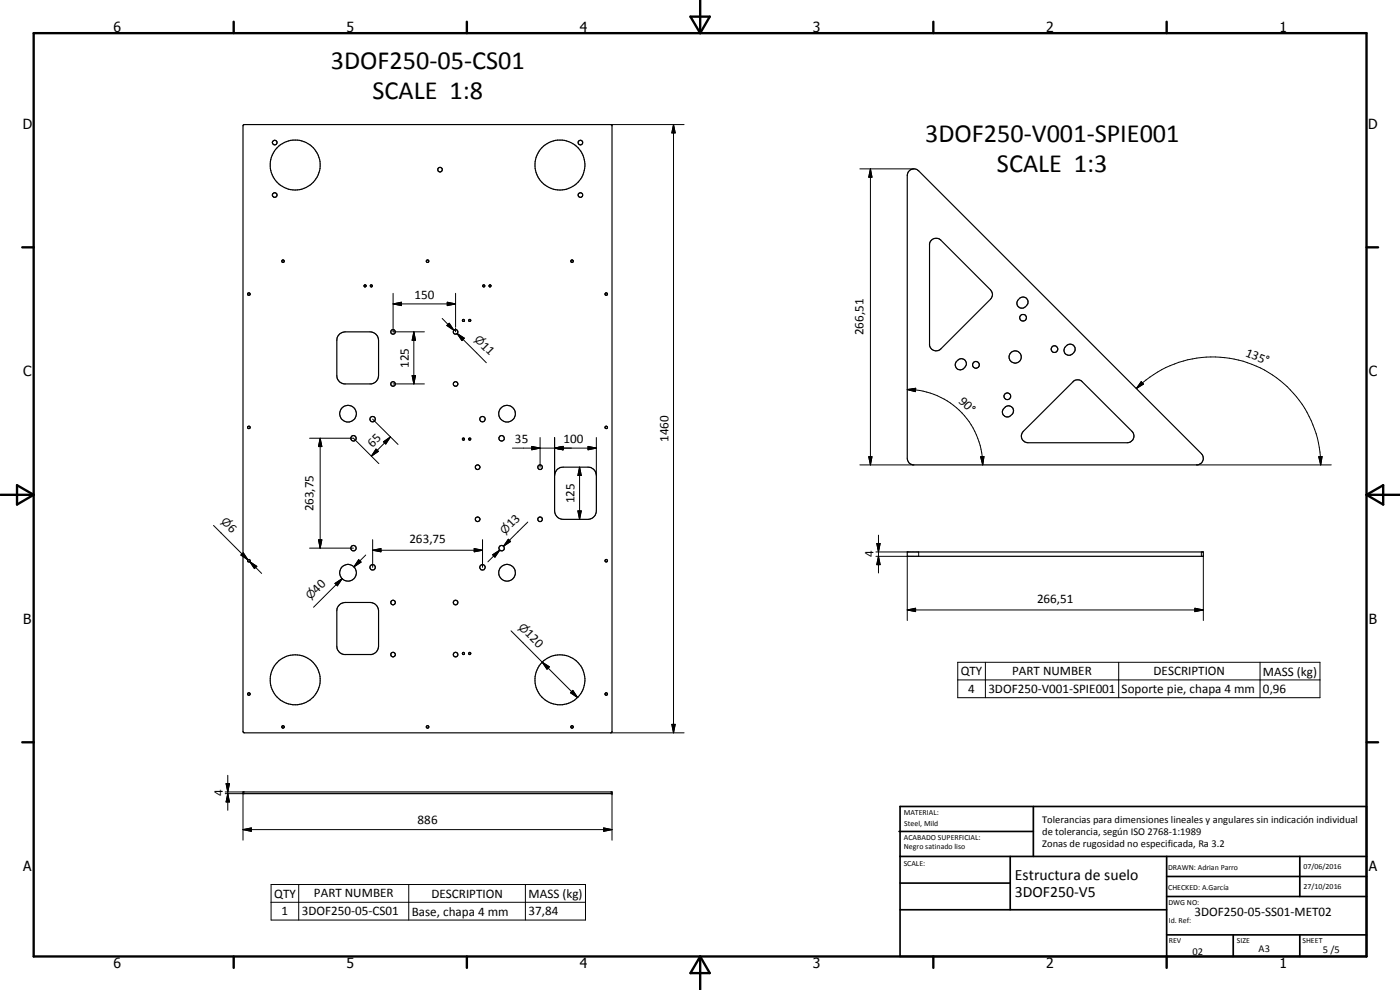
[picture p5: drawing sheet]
<svg xmlns="http://www.w3.org/2000/svg" width="420mm" height="297mm" viewBox="0 0 420 297" stroke-linecap="round" stroke-linejoin="round" font-family="sans-serif">
<g fill="none" stroke="#000" stroke-width=".35">
<path d="M73.1 37.5l110.4-.1 .2 .2v182l-.2 .2-110.2 .1-.3-.3zM272.7 51.4a2.01 2.01 0 0 1 3-.1l84.8 84.8a1.99 1.99 0 0 1 .5 2 1.99 1.99 0 0 1-1.6 1.4h-85.5a1.98 1.98 0 0 1-1.6-2v-84.8zM279.4 72.2a2.05 2.05 0 0 1 3-.1l14.9 14.9a1.97 1.97 0 0 1 0 2.8l-14.9 14.9a2.01 2.01 0 0 1-3.4-1.1v-30.4zM111.2 85.5l.5 .1-.1 .5-.4-.1zM138.9 95.9a.32 .32 0 0 1 .4 .1 .32 .32 0 0 1-.1 .4h-.4zM140.8 95.9l.5 .1-.2 .4-.4-.1zM145 85.5a.32 .32 0 0 1 .4 .1 .32 .32 0 0 1 0 .4 .32 .32 0 0 1-.5 0zM306 89.5a1.55 1.55 0 0 1 2.3 .3 1.55 1.55 0 0 1-.5 2.2 1.55 1.55 0 0 1-2.4-.2 1.55 1.55 0 0 1 .6-2.3zM101.9 100.2l1.7-.6h7.5a2.59 2.59 0 0 1 2.5 2.5v10.6a2.57 2.57 0 0 1-2.1 2.5h-8.3a2.48 2.48 0 0 1-2.1-2.5v-10.6l.2-1.1zM287.1 108.4a1.57 1.57 0 0 1 2.5-.4 1.57 1.57 0 0 1-.3 2.5 1.51 1.51 0 0 1-2.2 .1 1.51 1.51 0 0 1 0-2.2zM319.7 104.1a1.6 1.6 0 0 1 2.7-.3 1.6 1.6 0 0 1-.8 2.5 1.49 1.49 0 0 1-2-.2 1.49 1.49 0 0 1 .1-2zM138.9 131.5a.32 .32 0 0 1 .4 0 .32 .32 0 0 1 0 .5 .32 .32 0 0 1-.5 0z"/>
<path d="M301.3 122.6a1.58 1.58 0 0 1 2.6-.3 1.58 1.58 0 0 1-.8 2.5 1.48 1.48 0 0 1-2-.2 1.48 1.48 0 0 1 .2-2zM307.1 129.4l15.2-15.1 .9-.3 1.4 .3 15.1 15.1a2 2 0 0 1 .5 2.2 2 2 0 0 1-1.9 1.2h-29.8a1.99 1.99 0 0 1-1.9-1.2 1.99 1.99 0 0 1 .5-2.2zM167.1 141l.8-.6 1.1-.2h7.5a2.51 2.51 0 0 1 2.5 2.5v10.6a2.59 2.59 0 0 1-2.5 2.5h-7.5a2.59 2.59 0 0 1-2.6-2.5v-10.6zM272.3 165.6h88.8v1.3h-88.8zM101.9 181.4l1.7-.6h7.5a2.59 2.59 0 0 1 2.5 2.5v10.6a2.57 2.57 0 0 1-2.1 2.5h-8.3a2.48 2.48 0 0 1-2.1-2.5v-10.6l.2-1.1zM138.9 195.8a.32 .32 0 0 1 .5 .1 .32 .32 0 0 1-.2 .5l-.4-.1zM74.4 208a.4 .4 0 0 1 .6 0 .4 .4 0 0 1-.1 .6 .4 .4 0 0 1-.6-.2zM72.9 237.6h110.8v.5h-110.8z"/>
<circle cx="82.4" cy="42.8" r=".68"/>
<circle cx="82.5" cy="58.5" r=".69"/>
<circle cx="88.6" cy="49.5" r="7.5"/>
<circle cx="132.1" cy="50.9" r=".69"/>
<circle cx="168.1" cy="49.5" r="7.5"/>
<circle cx="174.2" cy="42.8" r=".68"/>
<circle cx="174.2" cy="58.5" r=".7"/>
<circle cx="84.9" cy="78.4" r=".39"/>
<circle cx="128.3" cy="78.4" r=".39"/>
<circle cx="171.7" cy="78.4" r=".39"/>
<circle cx="74.7" cy="88.2" r=".38"/>
<circle cx="109.6" cy="85.8" r=".32"/>
<circle cx="118" cy="99.6" r=".68"/>
<circle cx="136.7" cy="99.6" r=".7"/>
<circle cx="147.1" cy="85.8" r=".3"/>
<circle cx="181.9" cy="88.2" r=".38"/>
<circle cx="307" cy="95.3" r="1.02"/>
<circle cx="118" cy="115.2" r=".69"/>
<circle cx="136.7" cy="115.2" r=".69"/>
<circle cx="292.9" cy="109.5" r="1.02"/>
<circle cx="302.3" cy="118.9" r="1.01"/>
<circle cx="304.7" cy="107.1" r="1.82"/>
<circle cx="316.5" cy="104.7" r="1"/>
<circle cx="74.7" cy="128.2" r=".38"/>
<circle cx="104.4" cy="124.1" r="2.5"/>
<circle cx="106.1" cy="131.5" r=".83"/>
<circle cx="111.8" cy="125.8" r=".8"/>
<circle cx="141" cy="131.7" r=".32"/>
<circle cx="144.8" cy="125.8" r=".81"/>
<circle cx="150.5" cy="131.5" r=".82"/>
<circle cx="152.2" cy="124.1" r="2.5"/>
<circle cx="181.9" cy="128.2" r=".38"/>
<circle cx="143.4" cy="140.2" r=".71"/>
<circle cx="143.4" cy="155.8" r=".69"/>
<circle cx="162.1" cy="155.8" r=".69"/>
<circle cx="162.1" cy="140.2" r=".69"/>
<circle cx="74.7" cy="168.2" r=".38"/>
<circle cx="104.4" cy="171.8" r="2.51"/>
<circle cx="106.1" cy="164.5" r=".8"/>
<circle cx="111.8" cy="170.2" r=".82"/>
<circle cx="144.8" cy="170.2" r=".8"/>
<circle cx="150.5" cy="164.5" r=".82"/>
<circle cx="152.2" cy="171.9" r="2.5"/>
<circle cx="181.9" cy="168.3" r=".38"/>
<circle cx="118" cy="196.4" r=".68"/>
<circle cx="118" cy="180.8" r=".68"/>
<circle cx="136.7" cy="196.4" r=".69"/>
<circle cx="136.7" cy="180.8" r=".7"/>
<circle cx="141" cy="196.1" r=".32"/>
<circle cx="84.9" cy="218.1" r=".38"/>
<circle cx="88.6" cy="204" r="7.5"/>
<circle cx="128.3" cy="218.1" r=".38"/>
<circle cx="168" cy="204" r="7.5"/>
<circle cx="171.7" cy="218.1" r=".38"/>
<circle cx="182" cy="208.2" r=".37"/>
</g>
<g fill="#000">
<circle cx="183.7" cy="237.6" r=".18"/>
<circle cx="183.7" cy="238.1" r=".18"/>
</g>
<g fill="none" stroke="#000" stroke-width=".3">
<path d="M183.3 37.4h22M202.1 37.4l.5 2.5h-1zM202.1 37.4v182.5M258.1 50.7h16.2M261.2 50.7l.5 2.5h-1zM261.2 50.7v88.8M118 91.2l2.5-.5v1zM118 91.2h18.7M118 88v11.6h9.4M124.2 99.6l.5 2.5h-1zM124.2 99.6v15.6M132.7 95.5l3.5 3.6"/>
<path d="M134.1 97.7l.7-.7 1.4 2.1zM134.2 90.7l2.5 .5-2.5 .5zM136.7 88v10.2M136.7 98.5v1.1M118 115.2h9.4M123.7 112.7h1l-.5 2.5zM137.2 100.1l2.1 1.4-.7 .7zM137.2 100.1l1.8 1.8M137.2 100.1l8.8 8.7M272.3 116.9l2.5-.4-.1 1zM272.3 116.9a22.6 22.6 0 0 1 22.6 22.6M341 116.6a32.4 32.4 0 0 1 35.3-7 32.4 32.4 0 0 1 20.1 29.9"/>
<path d="M342.5 114.5l.7 .7-2.2 1.4zM92.9 131.5h13.2l7.6 7.6M96.1 131.5l.5 2.5h-1zM96.1 131.5v33M111.8 125.8l7.7 7.5M112.8 134.7l.8 .7-2.1 1.5zM115.1 132.5l2.1-1.4-1.4 2.1zM117.2 131.1l-5.7 5.8M153.8 134.5h25.2M159.6 133.9l2.5 .6-2.5 .5zM162.1 131.3v8.9M166.4 134.5l2.6-.6v1.1z"/>
<path d="M166.4 131.3v11.4M176.5 133.9l2.5 .6-2.5 .5zM179 131.3v11.4M258.1 139.5h16.2M260.7 137h1l-.5 2.5zM294.3 137h1l-.4 2.5zM359.1 139.5h40.4M395.8 137h1l-.4 2.5zM64.1 157.6l10.3 10.4M158.4 156.6l-7.3 7.3M173.4 153.3h1l-.5 2.5zM173.9 140.2l.5 2.5h-1z"/>
<path d="M173.9 140.2v15.6M72.3 166.5l.7-.6 1.4 2.1zM72.7 166.2l1.7 1.8M75 168.5l2.1 1.4-.7 .7zM75 168.5l3.5 3.5M92.9 164.5h13.2M95.6 162h1l-.5 2.5zM100.5 175l2.2-1.4-1.5 2.2zM102.7 173.6l-8.6 8.6M107.6 167.9l.8 .8-2.2 1.4zM109.8 166.5l-3.6 3.6M111.8 165.1l2.5-.5v1z"/>
<path d="M111.8 165.1h33M111.8 161.9v8.3M142.3 164.6l2.5 .5-2.5 .5zM144.8 161.9v8.3M147.9 166.5l2.1-1.4-1.5 2.1zM150 165.1l-3.6 3.5M152.6 161.8l.6 .7-2.1 1.4zM262.9 166.9h9.4v19.3M262.9 165.6h9.4M263.1 163.1h1l-.5 2.5zM263.6 166.9l.5 2.5h-1zM263.6 160.6v11.3"/>
<path d="M275.7 165.6v1.3M360.5 165.6v1.3M361.1 166.9v19.3M153.4 189.3l9.3 9.4M162.7 198.7l2.2 1.4-.7 .7zM162.7 198.7l10.6 10.6M272.3 183l2.5-.5v1zM272.3 183h88.8M287.4 198.7h108.7v10.6h-108.7zM295.7 198.7v10.6M335.7 198.7v10.6M358.6 182.5l2.5 .5-2.5 .5z"/>
<path d="M378.2 198.7v10.6M171.9 207.1l1.4 2.2-2.1-1.4zM183.3 219.9h22M201.6 217.3h1l-.5 2.6zM287.4 204h108.7M67.6 237.6h5.3M67.6 238.1h5.3v14M67.8 235.1h1.1l-.5 2.5zM68.4 238.1l.5 2.5h-1.1zM68.4 232.6v10.5M183.7 238.1v14M72.9 248.9l2.5-.5v1z"/>
<path d="M72.9 248.9h110.8M181.2 248.4l2.5 .5-2.5 .5zM81.4 265.4h94.3v10.7h-94.3zM81.4 270.7h94.3M89.7 265.4v10.7M122.7 265.4v10.7M157.7 265.4v10.7"/>
</g>
<g fill="none" stroke="#000" stroke-width=".71">
<path d="M10.1 9.9h400v277.1h-400zM70.1 6.5v3.4M140.1 6.5v3.4M207.2 5h5.8l-2.9 4.9zM210.1 0v9.9M280.1 6.5v3.4M350.1 6.5v3.4M6.7 74.2h3.4M410.1 74.2h3.5M.1 148.5h10M5.1 145.6l5 2.9-5 2.9zM410.1 148.5h10"/>
<path d="M410.1 148.5l5-2.9v5.8zM6.7 222.7h3.4M410.1 222.7h3.5M70.1 287v3.4M140.1 287v3.4M210.1 287v10M210.1 287l2.9 5h-5.8zM280.1 287v3.4M350.1 287v3.4"/>
</g>
<g fill="none" stroke="#000" stroke-width=".51">
<path d="M269.8 249.5h40.3M270.1 242h140v45h-140zM270.1 257h140M303.2 257v16M310.1 242v15M350.1 257v30M390.1 257v12M270.1 265h33.1M270.1 273h80M350.1 269h60M350.1 263h60M350.1 280.5h60"/>
<path d="M370.1 280.5v6.5M390.1 280.5v6.5"/>
</g>
<g fill="#000">
<path d="M202.1 37.4l.5 2.5h-1zM261.2 50.7l.5 2.5h-1zM118 91.2l2.5-.5v1zM134.1 97.7l.7-.7 1.4 2.1zM134.2 90.7l2.5 .5-2.5 .5zM123.7 112.7h1l-.5 2.5zM124.2 99.6l.5 2.5h-1zM137.2 100.1l2.1 1.4-.7 .7zM272.3 116.9l2.5-.4-.1 1zM342.5 114.5l.7 .7-2.2 1.4zM96.1 131.5l.5 2.5h-1zM112.8 134.7l.8 .7-2.1 1.5z"/>
<path d="M115.1 132.5l2.1-1.4-1.4 2.1zM159.6 133.9l2.5 .6-2.5 .5zM166.4 134.5l2.6-.6v1.1zM176.5 133.9l2.5 .6-2.5 .5zM260.7 137h1l-.5 2.5zM294.3 137h1l-.4 2.5zM395.8 137h1l-.4 2.5zM173.4 153.3h1l-.5 2.5zM173.9 140.2l.5 2.5h-1zM72.3 166.5l.7-.6 1.4 2.1zM75 168.5l2.1 1.4-.7 .7zM95.6 162h1l-.5 2.5z"/>
<path d="M100.5 175l2.2-1.4-1.5 2.2zM107.6 167.9l.8 .8-2.2 1.4zM111.8 165.1l2.5-.5v1zM142.3 164.6l2.5 .5-2.5 .5zM147.9 166.5l2.1-1.4-1.5 2.1zM152.6 161.8l.6 .7-2.1 1.4zM263.1 163.1h1l-.5 2.5zM263.6 166.9l.5 2.5h-1zM272.3 183l2.5-.5v1zM358.6 182.5l2.5 .5-2.5 .5zM162.7 198.7l2.2 1.4-.7 .7zM171.9 207.1l1.4 2.2-2.1-1.4z"/>
<path d="M201.6 217.3h1l-.5 2.6zM67.8 235.1h1.1l-.5 2.5zM68.4 238.1l.5 2.5h-1.1zM72.9 248.9l2.5-.5v1zM181.2 248.4l2.5 .5-2.5 .5z"/>
</g>
<g font-size="7.9">
<text x="99.3" y="20.8">3DOF250-05-CS01</text>
<text x="111.8" y="29.8">SCALE 1:8</text>
<text x="277.6" y="42.5">3DOF250-V001-SPIE001</text>
<text x="299.2" y="51.5">SCALE 1:3</text>
</g>
<g font-size="4.7">
<text x="304.6" y="263.9">Estructura de suelo</text>
<text x="304.6" y="269.3">3DOF250-V5</text>
</g>
<g font-size="4.2">
<text x="34" y="9.6">6</text>
<text x="104" y="9.6">5</text>
<text x="174" y="9.6">4</text>
<text x="244" y="9.6">3</text>
<text x="314" y="9.6">2</text>
<text x="384" y="9.6">1</text>
<text x="6.8" y="38.7">D</text>
<text x="410.6" y="38.7">D</text>
<text x="7" y="112.9">C</text>
<text x="410.8" y="112.9">C</text>
<text x="7" y="187.1">B</text>
<text x="410.8" y="187.1">B</text>
<text x="7" y="261.4">A</text>
<text x="410.8" y="261.4">A</text>
<text x="34" y="290.4">6</text>
<text x="104" y="290.4">5</text>
<text x="174" y="290.4">4</text>
<text x="244" y="290.4">3</text>
<text x="314" y="290.4">2</text>
<text x="384" y="290.4">1</text>
</g>
<g font-size="3.9">
<text x="124.4" y="89.7">150</text>
<text x="259.2" y="100.6" transform="rotate(-90 259.2 100.6)">266,51</text>
<text x="144.1" y="104" transform="rotate(45 144.1 104)">11</text>
<text x="373.6" y="106.8" transform="rotate(22 373.6 106.8)">135°</text>
<text x="122.7" y="110.4" transform="rotate(-90 122.7 110.4)">125</text>
<text x="287.5" y="120.6" transform="rotate(45 287.5 120.6)">90°</text>
<text x="111.8" y="134.4" transform="rotate(-45 111.8 134.4)">65</text>
<text x="154.5" y="132.9">35</text>
<text x="169.1" y="132.9">100</text>
<text x="200.6" y="132.6" transform="rotate(-90 200.6 132.6)">1460</text>
<text x="94.1" y="153.5" transform="rotate(-90 94.1 153.5)">263,75</text>
<text x="172.4" y="151" transform="rotate(-90 172.4 151)">125</text>
<text x="68.1" y="158.7" transform="rotate(45 68.1 158.7)">6</text>
<text x="153.5" y="158.5" transform="rotate(-45 153.5 158.5)">13</text>
<text x="122.9" y="163">263,75</text>
<text x="262.1" y="167.3" transform="rotate(-90 262.1 167.3)">4</text>
<text x="95.1" y="178.2" transform="rotate(-45 95.1 178.2)">40</text>
<text x="311.2" y="180.9">266,51</text>
<text x="157.4" y="190.3" transform="rotate(45 157.4 190.3)">120</text>
<text x="288.3" y="202.6">QTY</text>
<text x="303.8" y="202.6">PART NUMBER</text>
<text x="346.2" y="202.6">DESCRIPTION</text>
<text x="379" y="202.7">MASS (kg)</text>
<text x="290.6" y="207.9">4</text>
<text x="296.6" y="207.9">3DOF250-V001-SPIE001</text>
<text x="336.6" y="208">Soporte pie, chapa 4 mm</text>
<text x="379" y="207.9">0,96</text>
<text x="66.9" y="238.9" transform="rotate(-90 66.9 238.9)">4</text>
<text x="125.3" y="247.4">886</text>
<text x="82.3" y="269.3">QTY</text>
<text x="94.2" y="269.3">PART NUMBER</text>
<text x="129.5" y="269.3">DESCRIPTION</text>
<text x="158.6" y="269.4">MASS (kg)</text>
<text x="84.5" y="274.6">1</text>
<text x="90.6" y="274.6">3DOF250-05-CS01</text>
<text x="123.6" y="274.7">Base, chapa 4 mm</text>
<text x="158.6" y="274.6">37,84</text>
<text x="358.5" y="275">3DOF250-05-SS01-MET02</text>
</g>
<g font-size="3.3">
<text x="142.2" y="102" transform="rotate(45 142.2 102)">⌀</text>
<text x="66.2" y="156.7" transform="rotate(45 66.2 156.7)">⌀</text>
<text x="151.5" y="160.4" transform="rotate(-45 151.5 160.4)">⌀</text>
<text x="93.2" y="180.1" transform="rotate(-45 93.2 180.1)">⌀</text>
<text x="155.4" y="188.3" transform="rotate(45 155.4 188.3)">⌀</text>
</g>
<g font-size="3.1">
<text x="312.7" y="246.8">Tolerancias para dimensiones lineales y angulares sin indicación individual</text>
<text x="312.7" y="250.4">de tolerancia, según ISO 2768-1:1989</text>
<text x="312.7" y="254">Zonas de rugosidad no especificada, Ra 3.2</text>
<text x="357.9" y="286.4">02</text>
<text x="377.7" y="285.6">A3</text>
<text x="397" y="285.9">5 /5</text>
</g>
<g font-size="2.4">
<text x="271.2" y="244.4">MATERIAL:</text>
<text x="271.3" y="252">ACABADO SUPERFICIAL:</text>
<text x="271.4" y="247.9">Steel, Mild</text>
<text x="271.3" y="254.6">Negro satinado liso</text>
<text x="271.2" y="259.7">SCALE:</text>
<text x="350.6" y="261">DRAWN: Adrian Parro</text>
<text x="391.2" y="260.6">07/06/2016</text>
<text x="350.6" y="267.1">CHECKED: A.García</text>
<text x="391.2" y="266.7">27/10/2016</text>
<text x="350.6" y="271.4">DWG NO:</text>
<text x="350.8" y="276.9">Id. Ref:</text>
<text x="350.8" y="282.8">REV</text>
<text x="371.2" y="282.9">SIZE</text>
<text x="390.9" y="282.9">SHEET</text>
</g>
</svg>
